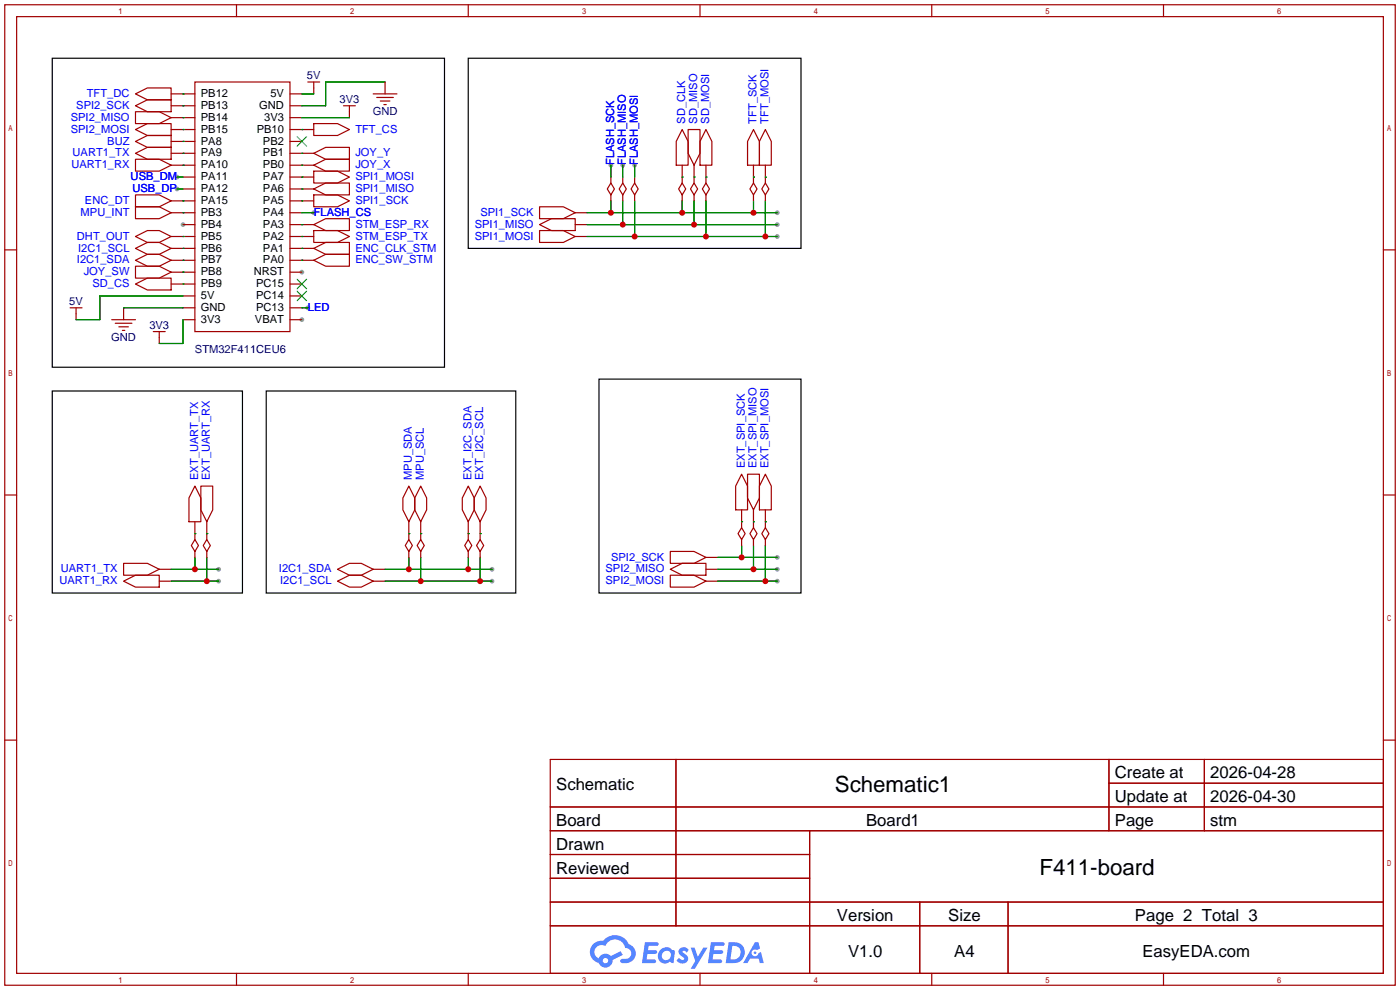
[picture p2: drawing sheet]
<svg xmlns="http://www.w3.org/2000/svg" width="299mm" height="212mm" viewBox="0 0 299 212" stroke-linecap="round" stroke-linejoin="round" font-family="sans-serif">
<g fill="#999">
<circle cx="39.1" cy="48" r=".51"/>
<circle cx="64.5" cy="68.3" r=".51"/>
<circle cx="64.5" cy="58.2" r=".51"/>
<circle cx="67.1" cy="45.5" r=".51"/>
<circle cx="37.8" cy="37.8" r=".51"/>
<circle cx="37.8" cy="40.4" r=".51"/>
<circle cx="65.8" cy="65.8" r=".51"/>
<circle cx="105.2" cy="121.7" r=".51"/>
<circle cx="105.2" cy="124.2" r=".51"/>
<circle cx="166.1" cy="45.5" r=".51"/>
<circle cx="166.1" cy="48" r=".51"/>
<circle cx="166.1" cy="50.5" r=".51"/>
<circle cx="130.6" cy="35.3" r=".51"/>
<circle cx="133.1" cy="35.3" r=".51"/>
<circle cx="135.6" cy="35.3" r=".51"/>
<circle cx="46.7" cy="121.7" r=".51"/>
<circle cx="46.7" cy="124.2" r=".51"/>
<circle cx="166.1" cy="119.1" r=".51"/>
<circle cx="166.1" cy="121.7" r=".51"/>
<circle cx="166.1" cy="124.2" r=".51"/>
</g>
<g fill="none" stroke="#a10000" stroke-width=".25">
<path d="M1 1h297.2v209.6h-297.2zM3.6 3.6h292.1v204.4h-292.1zM50.5 1v2.6M100.1 1v2.6M149.6 1v2.6M199.1 1v2.6M248.7 1v2.6M1 53.4h2.6M295.7 53.4h2.5M1 105.8h2.6M295.7 105.8h2.5M1 158.2h2.6"/>
<path d="M295.7 158.2h2.5M117.6 162.3h178.1v45.7h-178.1zM117.6 172.5h178.1M117.6 177.5h178.1M144.5 162.3v35.6M173 177.5v30.5M237 162.3v15.2M237 167.4h58.7M257.4 162.3v15.2M117.6 182.6h55.4M117.6 192.8h178.1M117.6 187.7h55.4"/>
<path d="M117.6 197.9h178.1M196.6 192.8v15.2M215.4 192.8v15.2M50.5 208v2.6M100.1 208v2.6M149.6 208v2.6M199.1 208v2.6M248.7 208v2.6"/>
</g>
<g fill="#5487ff">
<path d="M145.3 202.7a1.3 1.3 0 0 1 1.9 .3l-.4 .6a.54 .54 0 0 0-.9-.2l.1 .2a1.34 1.34 0 0 1 .9 1.8 1.47 1.47 0 0 1-2.3-.1l.5-.6 .8 .5a.31 .31 0 0 0 .4-.3 .31 .31 0 0 0-.3-.4 1.12 1.12 0 0 1-.7-1.8z"/>
<path d="M147.6 202.5h.9l.6 2 1.2-2h.9l-2.7 4.6h-.9l1-1.7z"/>
<path d="M137.8 201.4h1.7a1.31 1.31 0 0 1 1.2 .2 .4 .4 0 0 1-.3 .5l-1.8 .1-.1 .9h1.6a.4 .4 0 0 1 .4 .4 .4 .4 0 0 1-.5 .4h-1.6l-.2 1.2h1.4a.46 .46 0 0 1 .5 0 .46 .46 0 0 1 .1 .5l-.4 .2h-2.6z"/>
<path d="M151.9 201.4h1.7a1.32 1.32 0 0 1 1.2 .2 .39 .39 0 0 1-.3 .5l-1.8 .1-.1 .9h1.6a.4 .4 0 0 1 .4 .4 .4 .4 0 0 1-.4 .4h-1.7l-.2 1.2h1.4a.46 .46 0 0 1 .5 0 .46 .46 0 0 1 .1 .5l-.4 .2h-2.6z"/>
<path d="M161.3 201.4h.8l.3 1.3-.6 .4a.75 .75 0 0 0-1.1 .3 .75 .75 0 0 0 .5 1 .75 .75 0 0 0 .9-.7l.5-.2 .6 2.3h-.8l-.3-.9h-1.8l-.5 .9h-1z"/>
<path d="M155.7 201.4l-.6 4.4h1.5a2.27 2.27 0 0 0 2.6-2.2 2.27 2.27 0 0 0-2.7-2.2zM156.5 202.1a1.5 1.5 0 0 1 1.8 1.6 1.5 1.5 0 0 1-1.9 1.4h-.3z"/>
<path d="M141.2 203a1.6 1.6 0 0 0-.3 2.3 1.6 1.6 0 0 0 2.3 .2l.7 .3 .3-2.4-.1-.3-.5-.1a1.58 1.58 0 0 0-2.4 0zM141.8 203.5a.98 .98 0 0 1 1.6 .4 .98 .98 0 0 1-1.1 1.3 .94 .94 0 0 1-.9-.7 .94 .94 0 0 1 .4-1z"/>
<path d="M126.8 201.8a2.37 2.37 0 0 0 1.1 4 1.54 1.54 0 0 0 1.8 1 1.54 1.54 0 0 0 1.2-1.6l2.2-1.1-.5-.8-2 1a1.57 1.57 0 0 0-2.7 .5 1.5 1.5 0 0 1-.7-2.1 1.5 1.5 0 0 1 2.2-.5 2.23 2.23 0 0 1 2.3-1.4 2.23 2.23 0 0 1 2 1.8 1.16 1.16 0 0 1 1.2 1.1 1.16 1.16 0 0 1-1.1 1.2h-.7a.47 .47 0 0 0-.5 .4 .47 .47 0 0 0 .4 .5 2.17 2.17 0 0 0 2.5-.9 2.17 2.17 0 0 0-.3-2.7l-.8-.4a3.2 3.2 0 0 0-5.5-.7l-1.1 .1zM128.8 205.3a.6 .6 0 0 1 1.2 0 .6 .6 0 0 1-1.2 0z"/>
<circle cx="161.4" cy="203.6" r=".28"/>
</g>
<g fill="none" stroke="#a10000" stroke-width=".25">
<path d="M41.7 17.5h20.3v53.4h-20.3zM65.8 17.5h2.5M67.1 17.5v2.6M82.3 17.5v2.6M29 20.1l2.5-1.3h5.1v2.5h-5.1zM29 22.6l2.5-1.3h5.1v2.6h-5.1zM29 27.7l2.5-1.3h5.1v2.6h-5.1zM29 30.2l2.5-1.2h5.1v2.5h-5.1zM29 32.8l2.5-1.3h5.1v2.5h-5.1zM29 23.9h5l2.6 1.2-2.6 1.3h-5zM29 34h5l2.6 1.3-2.6 1.3h-5zM36.6 20.1h5.1"/>
<path d="M36.6 22.6h5.1M36.6 25.1h5.1M36.6 27.7h5.1M36.6 30.2h5.1M36.6 32.8h5.1M36.6 35.3h5.1M39.1 37.8h2.6M62 20.1h2.5M62 22.6h2.5M62 25.1h2.5M62 27.7h5.1M62 30.2h2.5"/>
<path d="M62 32.8h5.1M62 35.3h5.1M62 37.8h5.1M67.1 36.6h5l2.6 1.2-2.6 1.3h-5zM67.1 35.3l2.5-1.3h5.1v2.6h-5.1zM67.1 32.8l2.5-1.3h5.1v2.5h-5.1zM67.1 26.4h5l2.6 1.3-2.6 1.3h-5zM73.4 22.6h2.5M74.7 22.6v2.5M79.8 20.1h5M80.5 20.8h3.6M81.3 21.6h2"/>
<path d="M82 22.4h.5M130.6 39.1l.7 1.3-.7 1.3-.8-1.3zM130.6 37.8v1.3M133.1 39.1l.8 1.3-.8 1.3-.8-1.3zM133.1 37.8v1.3M135.6 39.1l.8 1.3-.8 1.3-.7-1.3zM135.6 37.8v1.3M145.8 39.1l.8 1.3-.8 1.3-.8-1.3zM145.8 27.7l1.3 2.5v5.1h-2.6v-5.1zM145.8 35.3v3.8M147.1 27.7h2.5v5.1l-1.3 2.5-1.2-2.5zM148.3 39.1l.8 1.3-.8 1.3-.7-1.3z"/>
<path d="M148.3 35.3v3.8M150.9 39.1l.7 1.3-.7 1.3-.8-1.3zM150.9 27.7l1.2 2.5v5.1h-2.5v-5.1zM150.9 35.3v3.8M161 39.1l.8 1.3-.8 1.3-.7-1.3zM161 27.7l1.3 2.5v5.1h-2.5v-5.1zM161 35.3v3.8M163.6 39.1l.7 1.3-.7 1.3-.8-1.3zM163.6 27.7l1.2 2.5v5.1h-2.5v-5.1zM163.6 35.3v3.8M29 44.2h5l2.6 1.3-2.6 1.2h-5zM29 41.7h5l2.6 1.2-2.6 1.3h-5z"/>
<path d="M29 50.5l2.5-1.2h2.5l2.6 1.2-2.6 1.3h-2.5zM29 53.1l2.5-1.3h2.5l2.6 1.3-2.6 1.3h-2.5zM29 55.6l2.5-1.2h2.5l2.6 1.2-2.6 1.3h-2.5zM29 56.9h5l2.6 1.3-2.6 1.2h-5zM36.6 42.9h5.1M36.6 45.5h5.1M36.6 50.5h5.1M36.6 53.1h5.1M36.6 55.6h5.1M36.6 58.2h5.1M39.1 40.4h2.6M39.1 48h2.6"/>
<path d="M62 40.4h5.1M62 42.9h5.1M62 45.5h2.5M62 48h5.1M62 50.5h5.1M62 53.1h5.1M62 55.6h5.1M62 58.2h2.5M67.1 41.7h5l2.6 1.2-2.6 1.3h-5zM67.1 40.4l2.5-1.3h5.1v2.6h-5.1zM67.1 48l2.5-1.3h5.1v2.6h-5.1zM67.1 49.3h5l2.6 1.2-2.6 1.3h-5z"/>
<path d="M67.1 53.1l2.5-1.3h5.1v2.6h-5.1zM67.1 55.6l2.5-1.2h5.1v2.5h-5.1zM115.3 44.2h5.1l2.5 1.3-2.5 1.2h-5.1zM115.3 49.3h5.1l2.5 1.2-2.5 1.3h-5.1zM115.3 48l2.6-1.3h5v2.6h-5zM122.9 45.5h2.6M122.9 48h2.6M122.9 50.5h2.6M130.6 41.7v1.2M133.1 41.7v1.2M135.6 41.7v1.2M145.8 41.7v1.2"/>
<path d="M148.3 41.7v1.2M150.9 41.7v1.2M161 41.7v1.2M163.6 41.7v1.2M15 65.8h2.5M16.3 65.8v2.5M23.9 68.3h5.1M24.6 69.1h3.6M25.4 69.8h2M26.2 70.6h.5M26.4 65.8v2.5M29 60.7l2.5-1.3h5.1v2.6h-5.1z"/>
<path d="M32.8 70.9h2.5M34 70.9v2.5M36.6 60.7h5.1M39.1 63.2h2.6M39.1 65.8h2.6M39.1 68.3h2.6M62 60.7h2.5M62 63.2h2.5M62 65.8h2.5M62 68.3h2.5M41.7 115.3l.7 1.3-.7 1.3-.8-1.3zM41.7 103.9l1.2 2.5v5.1h-2.5v-5.1z"/>
<path d="M41.7 111.5v3.8M41.7 117.9v1.2M42.9 103.9h2.6v5.1l-1.3 2.5-1.3-2.5zM44.2 115.3l.8 1.3-.8 1.3-.8-1.3zM44.2 111.5v3.8M44.2 117.9v1.2M87.4 115.3l.7 1.3-.7 1.3-.8-1.3zM87.4 103.9l1.2 2.5v2.6l-1.2 2.5-1.3-2.5v-2.6zM87.4 111.5v3.8M87.4 117.9v1.2M89.9 115.3l.8 1.3-.8 1.3-.7-1.3zM89.9 103.9l1.3 2.5v2.6l-1.3 2.5-1.3-2.5v-2.6z"/>
<path d="M89.9 111.5v3.8M89.9 117.9v1.2M100.1 115.3l.7 1.3-.7 1.3-.8-1.3zM100.1 103.9l1.2 2.5v2.6l-1.2 2.5-1.3-2.5v-2.6zM100.1 111.5v3.8M100.1 117.9v1.2M102.6 115.3l.8 1.3-.8 1.3-.7-1.3zM102.6 103.9l1.3 2.5v2.6l-1.3 2.5-1.3-2.5v-2.6zM102.6 111.5v3.8M102.6 117.9v1.2M143.3 117.9h5l2.6 1.2-2.6 1.3h-5zM150.9 119.1h2.5"/>
<path d="M158.5 112.8l.8 1.2-.8 1.3-.8-1.3zM158.5 101.3l1.3 2.6v5.1h-2.6v-5.1zM158.5 109v3.8M158.5 115.3v1.3M159.8 101.3h2.5v5.1l-1.3 2.6-1.2-2.6zM161 112.8l.8 1.2-.8 1.3-.7-1.3zM161 109v3.8M161 115.3v1.3M163.6 112.8l.7 1.2-.7 1.3-.8-1.3zM163.6 101.3l1.2 2.6v5.1h-2.5v-5.1zM163.6 109v3.8M163.6 115.3v1.3"/>
<path d="M26.4 120.4h5.1l2.5 1.3-2.5 1.2h-5.1zM26.4 124.2l2.6-1.3h5v2.6h-5zM34 121.7h2.6M34 124.2h2.6M72.1 121.7l2.6-1.3h2.5l2.6 1.3-2.6 1.2h-2.5zM72.1 124.2l2.6-1.3h2.5l2.6 1.3-2.6 1.3h-2.5zM79.8 121.7h2.5M79.8 124.2h2.5M143.3 122.9h5l2.6 1.3-2.6 1.3h-5zM143.3 121.7l2.5-1.3h5.1v2.5h-5.1zM150.9 121.7h2.5M150.9 124.2h2.5"/>
</g>
<path d="M63.5 29.2l2 2M65.5 29.2l-2 2M63.5 59.7l2 2M65.5 59.7l-2 2M63.5 62.2l2 2.1M65.5 62.2l-2 2.1" fill="none" stroke="#3c3" stroke-width=".25"/>
<g fill="none" stroke="#008700" stroke-width=".25">
<path d="M82.3 17.5h-12.7v5.1h-5.1M37.8 37.8h1.3M39.1 20.1h.1M39.1 22.6h.1M39.1 27.7h.1M39.1 30.2h.1M39.1 32.8h.1M39.1 25.1h.1M39.1 35.3h.1M64.5 37.8h.1M64.5 35.3h.1M64.5 32.8h.1"/>
<path d="M64.5 27.7h.1M64.5 20.1h2.6M64.5 25.1h10.2M130.6 35.3v2.5M133.1 35.3v2.5M135.6 35.3v2.5M145.8 37.8h.1M148.3 37.8h.1M150.9 37.8h.1M161 37.8h.1M163.6 37.8h.1M37.8 40.4h1.3"/>
<path d="M39.1 50.5h.1M39.1 53.1h.1M39.1 55.6h.1M39.1 58.2h.1M39.1 42.9h.1M39.1 45.5h.1M64.5 42.9h.1M64.5 40.4h.1M64.5 48h.1M64.5 50.5h.1M64.5 53.1h.1M64.5 55.6h.1"/>
<path d="M64.5 45.5h2.6M125.5 45.5h40.6M125.5 48h40.6M125.5 50.5h40.6M130.6 42.9v2.6M133.1 42.9v5.1M135.6 42.9v7.6M145.8 42.9v2.6M148.3 42.9v5.1M150.9 42.9v7.6M161 42.9v2.6M163.6 42.9v7.6"/>
<path d="M26.4 65.8h12.7M39.1 60.7h.1M39.1 68.3v5.1h-5.1M39.1 63.2h-17.8v5.1h-5M64.5 65.8h1.3M41.7 114h.1M41.7 119.1v2.6M44.2 114h.1M44.2 119.1v5.1M87.4 114h.1M87.4 119.1v2.6M89.9 114h.1"/>
<path d="M89.9 119.1v5.1M100.1 114h.1M100.1 119.1v2.6M102.6 114h.1M102.6 119.1v5.1M153.4 119.1h12.7M158.5 111.5h.1M158.5 116.6v2.5M161 111.5h.1M161 116.6v5.1M163.6 111.5h.1M163.6 116.6v7.6"/>
<path d="M36.6 121.7h10.1M36.6 124.2h10.1M82.3 121.7h22.9M82.3 124.2h22.9M153.4 121.7h12.7M153.4 124.2h12.7"/>
</g>
<path d="M11.2 12.4h83.8v66.1h-83.8zM100.1 12.4h71.1v40.7h-71.1zM11.2 83.6h40.6v43.1h-40.6zM56.9 83.6h53.3v43.1h-53.3zM128 81h43.2v45.7h-43.2z" fill="none" stroke="#000" stroke-width=".25"/>
<g fill="#c00">
<circle cx="87.4" cy="121.7" r=".63"/>
<circle cx="100.1" cy="121.7" r=".63"/>
<circle cx="89.9" cy="124.2" r=".63"/>
<circle cx="102.6" cy="124.2" r=".63"/>
<circle cx="130.6" cy="45.5" r=".63"/>
<circle cx="145.8" cy="45.5" r=".63"/>
<circle cx="161" cy="45.5" r=".63"/>
<circle cx="133.1" cy="48" r=".63"/>
<circle cx="148.3" cy="48" r=".63"/>
<circle cx="135.6" cy="50.5" r=".63"/>
<circle cx="150.9" cy="50.5" r=".63"/>
<circle cx="163.6" cy="50.5" r=".63"/>
<circle cx="41.7" cy="121.7" r=".63"/>
<circle cx="44.2" cy="124.2" r=".63"/>
<circle cx="158.5" cy="119.1" r=".63"/>
<circle cx="161" cy="121.7" r=".63"/>
<circle cx="163.6" cy="124.2" r=".63"/>
</g>
<g font-size="4.8">
<text x="178.4" y="169.2">Schematic1</text>
<text x="222.2" y="187">F411-board</text>
</g>
<g font-size="3.6">
<text x="238.3" y="166.4">Create at</text>
<text x="258.7" y="166.4">2026-04-28</text>
<text x="118.9" y="168.9">Schematic</text>
<text x="238.3" y="171.5">Update at</text>
<text x="258.7" y="171.5">2026-04-30</text>
<text x="118.9" y="176.5">Board</text>
<text x="185.1" y="176.5">Board1</text>
<text x="238.3" y="176.5">Page</text>
<text x="258.7" y="176.5">stm</text>
<text x="118.9" y="181.6">Drawn</text>
<text x="118.9" y="186.7">Reviewed</text>
<text x="178.9" y="196.9">Version</text>
<text x="202.7" y="196.9">Size</text>
<text x="242.6" y="196.9">Page 2 Total 3</text>
<text x="181.3" y="204.5">V1.0</text>
<text x="204" y="204.5">A4</text>
<text x="244.2" y="204.5">EasyEDA.com</text>
</g>
<g font-size="2.4" fill="#000080">
<text x="65.6" y="16.9">5V</text>
<text x="72.6" y="22">3V3</text>
<text x="79.7" y="24.5">GND</text>
<text x="14.8" y="65.2">5V</text>
<text x="31.9" y="70.3">3V3</text>
<text x="23.8" y="72.8">GND</text>
<text x="41.7" y="75.3">STM32F411CEU6</text>
</g>
<g font-size="2.4" fill="#00f">
<text x="16.3" y="23.3">SPI2_SCK</text>
<text x="18.6" y="20.7">TFT_DC</text>
<text x="15.1" y="28.4">SPI2_MOSI</text>
<text x="15.1" y="25.8">SPI2_MISO</text>
<text x="75.9" y="28.4">TFT_CS</text>
<text x="146.5" y="26.4" transform="rotate(-90 146.5 26.4)">SD_CLK</text>
<text x="149" y="26.4" transform="rotate(-90 149 26.4)">SD_MISO</text>
<text x="151.5" y="26.4" transform="rotate(-90 151.5 26.4)">SD_MOSI</text>
<text x="161.7" y="26.4" transform="rotate(-90 161.7 26.4)">TFT_SCK</text>
<text x="164.2" y="26.4" transform="rotate(-90 164.2 26.4)">TFT_MOSI</text>
<text x="15.2" y="36">UART1_RX</text>
<text x="15.5" y="33.4">UART1_TX</text>
<text x="22.9" y="30.9">BUZ</text>
<text x="75.9" y="36">JOY_X</text>
<text x="75.9" y="33.4">JOY_Y</text>
<text x="131.2" y="35.3" transform="rotate(-90 131.2 35.3)">FLASH_SCK</text>
<text x="133.8" y="35.3" transform="rotate(-90 133.8 35.3)">FLASH_MISO</text>
<text x="136.3" y="35.3" transform="rotate(-90 136.3 35.3)">FLASH_MOSI</text>
<text x="27.9" y="38.5">USB_DM</text>
<text x="28.3" y="41.1">USB_DP</text>
<text x="75.9" y="38.5">SPI1_MOSI</text>
<text x="75.9" y="41.1">SPI1_MISO</text>
<text x="17.2" y="46.1">MPU_INT</text>
<text x="18.2" y="43.6">ENC_DT</text>
<text x="67.1" y="46.1">FLASH_CS</text>
<text x="75.9" y="43.6">SPI1_SCK</text>
<text x="102.7" y="46.1">SPI1_SCK</text>
<text x="16.4" y="51.2">DHT_OUT</text>
<text x="16.7" y="53.8">I2C1_SCL</text>
<text x="75.9" y="48.7">STM_ESP_RX</text>
<text x="75.9" y="51.2">STM_ESP_TX</text>
<text x="75.9" y="53.8">ENC_CLK_STM</text>
<text x="101.5" y="51.2">SPI1_MOSI</text>
<text x="101.5" y="48.7">SPI1_MISO</text>
<text x="16.4" y="56.3">I2C1_SDA</text>
<text x="17.9" y="58.8">JOY_SW</text>
<text x="75.9" y="56.3">ENC_SW_STM</text>
<text x="19.7" y="61.4">SD_CS</text>
<text x="65.8" y="66.5">LED</text>
<text x="159.2" y="100.1" transform="rotate(-90 159.2 100.1)">EXT_SPI_SCK</text>
<text x="161.7" y="100.1" transform="rotate(-90 161.7 100.1)">EXT_SPI_MISO</text>
<text x="164.2" y="100.1" transform="rotate(-90 164.2 100.1)">EXT_SPI_MOSI</text>
<text x="42.3" y="102.6" transform="rotate(-90 42.3 102.6)">EXT_UART_TX</text>
<text x="44.9" y="102.6" transform="rotate(-90 44.9 102.6)">EXT_UART_RX</text>
<text x="88" y="102.6" transform="rotate(-90 88 102.6)">MPU_SDA</text>
<text x="90.6" y="102.6" transform="rotate(-90 90.6 102.6)">MPU_SCL</text>
<text x="100.7" y="102.6" transform="rotate(-90 100.7 102.6)">EXT_I2C_SDA</text>
<text x="103.3" y="102.6" transform="rotate(-90 103.3 102.6)">EXT_I2C_SCL</text>
<text x="130.6" y="119.8">SPI2_SCK</text>
<text x="12.7" y="124.9">UART1_RX</text>
<text x="13" y="122.3">UART1_TX</text>
<text x="59.6" y="122.3">I2C1_SDA</text>
<text x="59.9" y="124.9">I2C1_SCL</text>
<text x="129.4" y="124.9">SPI2_MOSI</text>
<text x="129.4" y="122.3">SPI2_MISO</text>
</g>
<g font-size="2.4">
<text x="42.9" y="20.7">PB12</text>
<text x="42.9" y="23.3">PB13</text>
<text x="55.4" y="23.3">GND</text>
<text x="57.8" y="20.7">5V</text>
<text x="42.9" y="25.8">PB14</text>
<text x="42.9" y="28.4">PB15</text>
<text x="54.9" y="28.4">PB10</text>
<text x="56.5" y="25.8">3V3</text>
<text x="42.9" y="30.9">PA8</text>
<text x="42.9" y="33.4">PA9</text>
<text x="42.9" y="36">PA10</text>
<text x="56.2" y="36">PB0</text>
<text x="56.2" y="33.4">PB1</text>
<text x="56.2" y="30.9">PB2</text>
<text x="42.9" y="38.5">PA11</text>
<text x="42.9" y="41.1">PA12</text>
<text x="56.2" y="41.1">PA6</text>
<text x="56.2" y="38.5">PA7</text>
<text x="42.9" y="43.6">PA15</text>
<text x="42.9" y="46.1">PB3</text>
<text x="56.2" y="46.1">PA4</text>
<text x="56.2" y="43.6">PA5</text>
<text x="42.9" y="48.7">PB4</text>
<text x="42.9" y="51.2">PB5</text>
<text x="42.9" y="53.8">PB6</text>
<text x="56.2" y="53.8">PA1</text>
<text x="56.2" y="51.2">PA2</text>
<text x="56.2" y="48.7">PA3</text>
<text x="42.9" y="56.3">PB7</text>
<text x="42.9" y="58.8">PB8</text>
<text x="54.2" y="58.8">NRST</text>
<text x="56.2" y="56.3">PA0</text>
<text x="42.9" y="61.4">PB9</text>
<text x="42.9" y="63.9">5V</text>
<text x="54.8" y="63.9">PC14</text>
<text x="54.8" y="61.4">PC15</text>
<text x="42.9" y="66.5">GND</text>
<text x="42.9" y="69">3V3</text>
<text x="54.5" y="69">VBAT</text>
<text x="54.8" y="66.5">PC13</text>
</g>
</svg>
